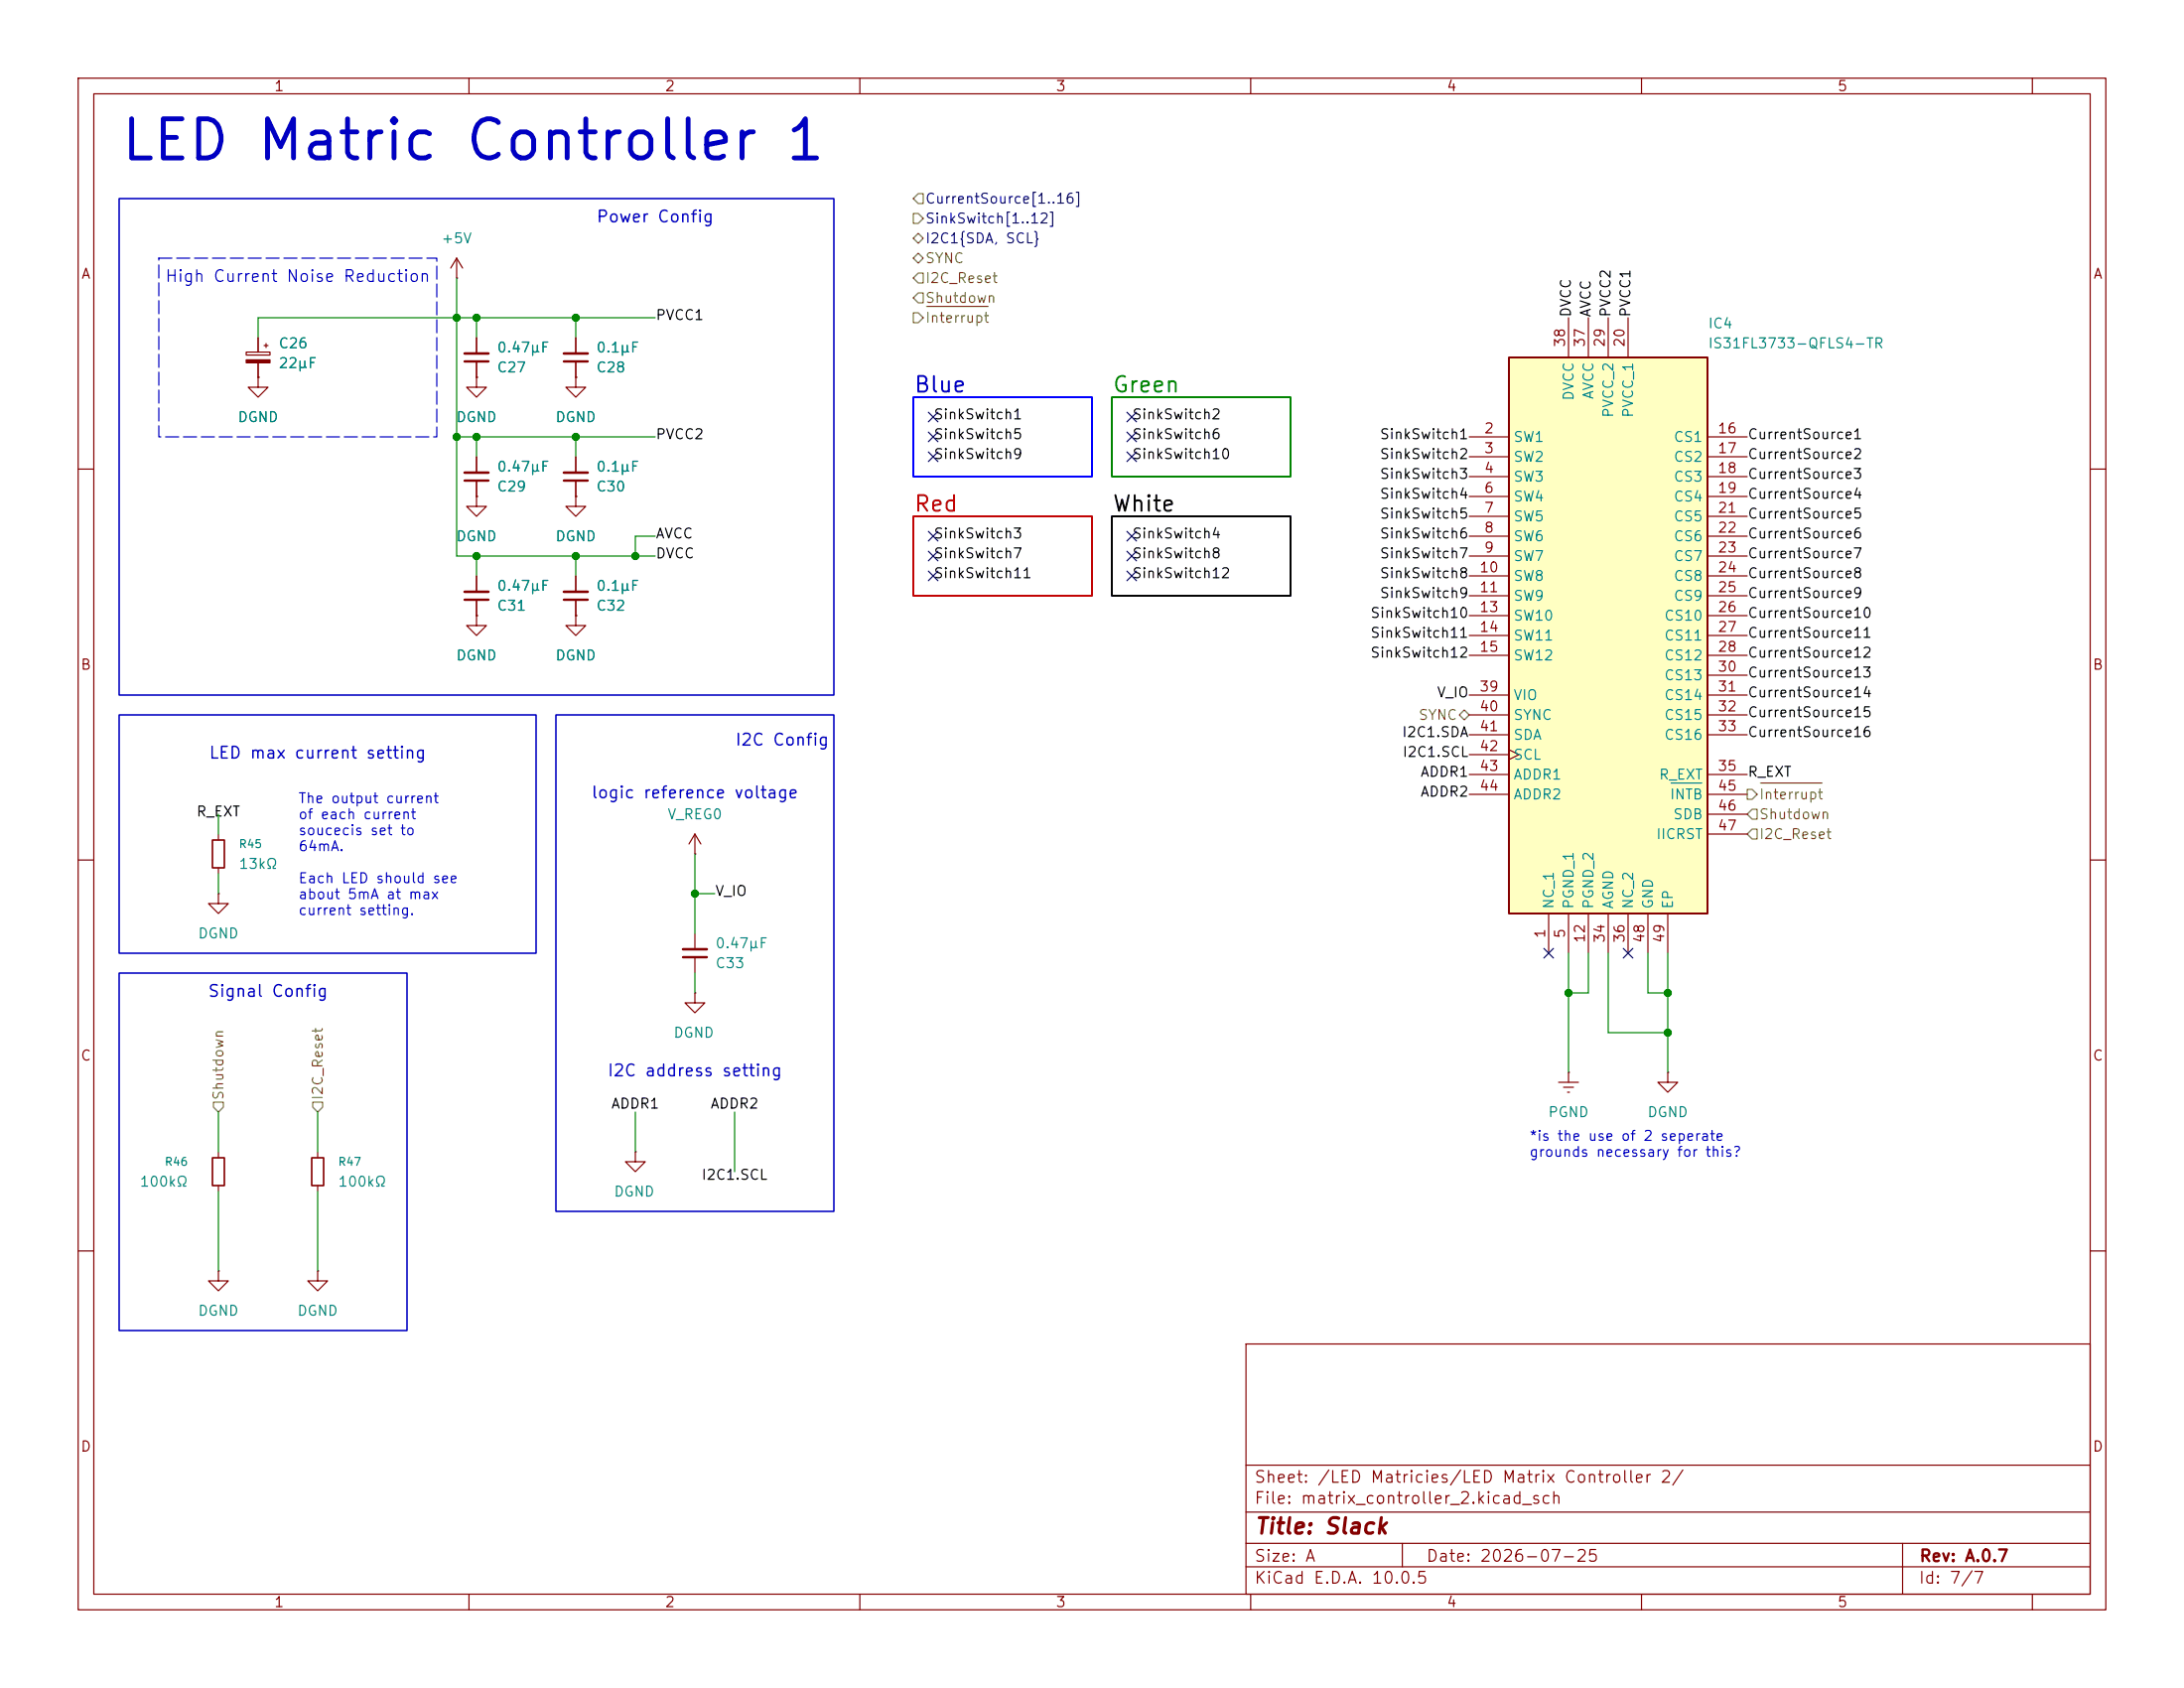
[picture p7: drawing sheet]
<svg xmlns="http://www.w3.org/2000/svg" width="279mm" height="216mm" viewBox="0 0 279 216" stroke-linecap="round" stroke-linejoin="round" font-family="sans-serif">
<g fill="none" stroke="#840000" stroke-width=".15">
<path d="M10 10h259.4v195.9h-259.4zM12 12h255.4v191.9h-255.4zM60 10v2M110 10v2M160 10v2M210 10v2M260 10v2M10 60h2M267.4 60h2M10 110h2M267.4 110h2M10 160h2"/>
<path d="M159.4 171.9h108v32h-108zM267.4 160h2M159.4 197.4h108M159.4 193.4h108M159.4 187.4h108M179.4 197.4v3M243.4 197.4v6.5M60 203.9v2M110 203.9v2M159.4 200.4h108M160 203.9v2M210 203.9v2"/>
<path d="M260 203.9v2"/>
</g>
<path d="M193 45.7h25.4v71.1h-25.4z" fill="#ffffc2"/>
<path d="M193 45.7h25.4v71.1h-25.4z" fill="none" stroke="#840000" stroke-width=".25"/>
<g fill="none" stroke="#840000" stroke-width=".15">
<path d="M58.4 35.6h.1M58.4 33l-.7 1.3M58.4 33l.8 1.3M58.4 33v2.6M31.5 45h3v.4h-3zM33 48.3v1.2h-1.3l1.3 1.3 1.3-1.3h-1.3M33 48.3h.1M33 43.2v1.8M33 46.4v1.9M33.8 44.2h.5M34 43.9v.6M61 48.3v1.2h1.2l-1.2 1.3-1.3-1.3h1.3"/>
<path d="M61 48.3h.1M61 43.2v2M61 46.2v2.1M61 58.4v2.1M73.7 48.3v1.2h1.2l-1.2 1.3-1.3-1.3h1.3M73.7 48.3h.1M73.7 43.2v2M73.7 46.2v2.1M73.7 58.4v2.1M188 55.9h5M188 58.4h5M200.7 40.6v5.1"/>
<path d="M203.2 40.6v5.1M205.7 40.6v5.1M208.3 40.6v5.1M218.4 55.9h5.1M218.4 58.4h5.1M61 63.5v1.3h1.2l-1.2 1.2-1.3-1.2h1.3M61 63.5h.1M61 78.7v1.3h1.2l-1.2 1.3-1.3-1.3h1.3M61 78.7h.1M61 61.5v2M61 73.7v2M61 76.7v2"/>
<path d="M73.7 63.5v1.3h1.2l-1.2 1.2-1.3-1.2h1.3M73.7 63.5h.1M73.7 78.7v1.3h1.2l-1.2 1.3-1.3-1.3h1.3M73.7 78.7h.1M73.7 61.5v2M73.7 73.7v2M73.7 76.7v2M188 61h5M188 63.5h5M188 66h5M188 68.6h5M188 71.1h5"/>
<path d="M188 73.7h5M188 76.2h5M188 78.7h5M218.4 61h5.1M218.4 63.5h5.1M218.4 66h5.1M218.4 68.6h5.1M218.4 71.1h5.1M218.4 73.7h5.1M218.4 76.2h5.1M218.4 78.7h5.1M188 81.3h5"/>
<path d="M188 83.8h5M188 88.9h5M188 91.4h5M188 94h5M188 99.1h5M188 96.5h5M193 95.9l1.3 .6-1.3 .7M218.4 81.3h5.1M218.4 83.8h5.1M218.4 86.4h5.1M218.4 88.9h5.1M218.4 91.4h5.1"/>
<path d="M218.4 94h5.1M218.4 99.1h5.1M27.9 114.3v1.3h1.3l-1.3 1.2-1.2-1.2h1.2M27.9 114.3h.1M27.9 106.7v.7M27.9 111v.8M88.9 109.2h.1M88.9 106.7l.8 1.3M88.9 106.7l-.8 1.3M88.9 106.7v2.5M88.9 119.4v2M188 101.6h5"/>
<path d="M198.1 116.8v5.1M200.7 116.8v5.1M203.2 116.8v5.1M205.7 116.8v5.1M208.3 116.8v5.1M210.8 116.8v5.1M213.4 116.8v5.1M218.4 101.6h5.1M218.4 104.1h5.1M218.4 106.7h5.1M88.9 127v1.3h1.3l-1.3 1.2-1.3-1.2h1.3M88.9 127h.1"/>
<path d="M88.9 122.4v2.1M199.4 138.4h2.5M200 139.1h1.3M200.5 139.7h.3M200.7 137.2h.1M200.7 137.2v1.2M213.4 137.2v1.2h1.2l-1.2 1.3-1.3-1.3h1.3M213.4 137.2h.1M27.9 147.3v.8M27.9 151.6v.8M40.6 147.3v.8M40.6 151.6v.8"/>
<path d="M81.3 147.3v1.3h1.2l-1.2 1.3-1.3-1.3h1.3M81.3 147.3h.1M27.9 162.6v1.2h1.3l-1.3 1.3-1.2-1.3h1.2M27.9 162.6h.1M40.6 162.6v1.2h1.3l-1.3 1.3-1.2-1.3h1.2M40.6 162.6h.1"/>
</g>
<path d="M213.8 100.2h3.9" fill="none" stroke="#008484" stroke-width=".15"/>
<path d="M59.4 46.2h3.1M72.1 46.2h3.1M59.4 61.5h3.1M59.4 76.7h3.1M72.1 61.5h3.1M72.1 76.7h3.1M87.4 122.4h3" fill="none" stroke="#840000" stroke-width=".3"/>
<path d="M59.4 45.2h3.1M72.1 45.2h3.1M59.4 60.5h3.1M59.4 75.7h3.1M72.1 60.5h3.1M72.1 75.7h3.1M87.4 121.4h3" fill="none" stroke="#840000" stroke-width=".33"/>
<path d="M31.5 46h3v.4h-3z" fill="#840000" stroke="#840000" stroke-width=".15"/>
<path d="M27.2 107.4h1.5v3.6h-1.5zM27.2 148.1h1.5v3.5h-1.5zM39.9 148.1h1.5v3.5h-1.5z" fill="none" stroke="#840000" stroke-width=".2"/>
<g fill="none" stroke="#848400" stroke-width=".15">
<path d="M116.8 27.3h.7l.6 .6-.6 .7h-.7zM116.8 30.5l.7-.7 .6 .7-.6 .6zM116.8 33l.7-.6 .6 .6-.6 .7zM117.5 34.9h.6v1.3h-.6l-.7-.6zM117.5 24.8h.6v1.2h-.6l-.7-.6zM117.5 37.5h.6v1.2h-.6l-.7-.6zM118.5 39.2h7.9M116.8 40h.7l.6 .6-.6 .7h-.7zM186.7 91.4l.6-.6 .7 .6-.7 .7zM223.5 101h.7l.6 .6-.6 .6h-.7zM224.2 103.5h.6v1.3h-.6l-.7-.7zM224.2 106h.6v1.3h-.6l-.7-.6z"/>
<path d="M225.2 100.2h7.9M27.3 141h1.3v.6l-.7 .6-.6-.6zM40 141h1.3v.6l-.7 .6-.6-.6z"/>
</g>
<g fill="none" stroke="#008400" stroke-width=".15">
<path d="M58.4 35.6v35.5h25.4M58.4 55.9h25.4M61 40.6v2.6M61 55.9v2.5M73.7 40.6v2.6M73.7 55.9v2.5M83.8 40.6h-50.8v2.6M61 71.1v2.6M73.7 71.1v2.6M83.8 68.6h-2.5v2.5M27.9 104.1v2.6M27.9 111.8v2.5"/>
<path d="M88.9 114.3h2.5M88.9 109.2v10.2M88.9 124.5v2.5M200.7 121.9v15.3M203.2 121.9v5.1h-2.5M205.7 121.9v10.2h7.7M210.8 121.9v5.1h2.6M213.4 121.9v15.3M27.9 142.2v5.1M27.9 152.4v10.2M40.6 142.2v5.1M40.6 152.4v10.2"/>
<path d="M81.3 142.2v5.1M94 142.2v7.7"/>
</g>
<g fill="none" stroke="#000084" stroke-width=".15">
<path d="M118.8 57.8l1.2 1.2M118.8 52.7l1.2 1.2M118.8 55.3l1.2 1.2M120 57.8l-1.2 1.2M120 52.7l-1.2 1.2M120 55.3l-1.2 1.2M144.2 52.7l1.2 1.2M144.2 57.8l1.2 1.2M144.2 55.3l1.2 1.2M145.4 52.7l-1.2 1.2M145.4 57.8l-1.2 1.2M145.4 55.3l-1.2 1.2"/>
<path d="M118.8 68l1.2 1.2M118.8 73.1l1.2 1.2M118.8 70.5l1.2 1.2M120 68l-1.2 1.2M120 73.1l-1.2 1.2M120 70.5l-1.2 1.2M144.2 70.5l1.2 1.2M144.2 68l1.2 1.2M144.2 73.1l1.2 1.2M145.4 70.5l-1.2 1.2M145.4 68l-1.2 1.2M145.4 73.1l-1.2 1.2"/>
<path d="M197.5 121.3l1.2 1.2M198.7 121.3l-1.2 1.2M207.7 121.3l1.2 1.2M208.9 121.3l-1.2 1.2"/>
</g>
<path d="M116.8 66h22.9v10.2h-22.9z" fill="none" stroke="#c20000" stroke-width=".25"/>
<path d="M15.2 25.4h91.5v63.5h-91.5zM15.2 91.4h53.4v30.5h-53.4zM71.1 91.4h35.6v63.5h-35.6zM15.2 124.5h36.9v45.7h-36.9z" fill="none" stroke="#0000c2" stroke-width=".2"/>
<path d="M142.2 66h22.9v10.2h-22.9z" fill="none" stroke="#000" stroke-width=".25"/>
<path d="M116.8 50.8h22.9v10.2h-22.9z" fill="none" stroke="#00f" stroke-width=".25"/>
<path d="M20.3 33h35.6v22.9h-35.6z" fill="none" stroke="#0000c2" stroke-width=".15" stroke-dasharray="1.7 .6"/>
<path d="M142.2 50.8h22.9v10.2h-22.9z" fill="none" stroke="#008400" stroke-width=".25"/>
<g fill="#008400" stroke="#008400" stroke-width=".13">
<circle cx="61" cy="71.1" r=".46"/>
<circle cx="73.7" cy="55.9" r=".46"/>
<circle cx="73.7" cy="71.1" r=".46"/>
<circle cx="58.4" cy="40.6" r=".46"/>
<circle cx="73.7" cy="40.6" r=".46"/>
<circle cx="61" cy="40.6" r=".46"/>
<circle cx="81.3" cy="71.1" r=".46"/>
<circle cx="61" cy="55.9" r=".46"/>
<circle cx="58.4" cy="55.9" r=".46"/>
<circle cx="213.4" cy="132.1" r=".46"/>
<circle cx="213.4" cy="127" r=".46"/>
<circle cx="200.7" cy="127" r=".46"/>
<circle cx="88.9" cy="114.3" r=".46"/>
</g>
<text font-size="5" fill="#0000c2" x="15.2" y="21.7">LED Matric Controller 1</text>
<text font-size="2" fill="#0000c2" x="116.8" y="50.7">Blue</text>
<text font-size="2" fill="#008400" x="142.2" y="50.7">Green</text>
<text font-size="2" fill="#c20000" x="116.8" y="65.9">Red</text>
<text font-size="2" x="142.2" y="65.9">White</text>
<text font-size="2" fill="#840000" x="160.4" y="196.7">Title: Slack</text>
<g font-size="1.5" fill="#0000c2">
<text x="76.2" y="28.8">Power Config</text>
<text x="21" y="36.4">High Current Noise Reduction</text>
<text x="94" y="95.7">I2C Config</text>
<text x="26.6" y="97.4">LED max current setting</text>
<text x="75.5" y="102.5">logic reference voltage</text>
<text x="26.5" y="127.9">Signal Config</text>
<text x="77.6" y="138">I2C address setting</text>
</g>
<g font-size="1.5" fill="#840000">
<text x="160.4" y="190">Sheet: /LED Matricies/LED Matrix Controller 2/</text>
<text x="160.4" y="192.7">File: matrix_controller_2.kicad_sch</text>
<text x="160.4" y="202.9">KiCad E.D.A. 10.0.5</text>
<text x="160.4" y="200.1">Size: A</text>
<text x="182.4" y="200.1">Date: 2026-07-25</text>
<text x="245.4" y="202.9">Id: 7/7</text>
<text x="245.4" y="200.1">Rev: A.0.7</text>
</g>
<g font-size="1.3" fill="#840000">
<text x="35" y="12">1</text>
<text x="85" y="12">2</text>
<text x="135" y="12">3</text>
<text x="185" y="12">4</text>
<text x="235" y="12">5</text>
<text x="10.3" y="36">A</text>
<text x="267.7" y="36">A</text>
<text x="200.5" y="44.5" transform="rotate(-90 200.5 44.5)">38</text>
<text x="203.1" y="44.5" transform="rotate(-90 203.1 44.5)">37</text>
<text x="205.6" y="44.5" transform="rotate(-90 205.6 44.5)">29</text>
<text x="208.1" y="44.5" transform="rotate(-90 208.1 44.5)">20</text>
<text x="189.8" y="55.7">2</text>
<text x="189.8" y="58.3">3</text>
<text x="219.6" y="55.7">16</text>
<text x="219.6" y="58.3">17</text>
<text x="189.8" y="60.8">4</text>
<text x="189.8" y="63.4">6</text>
<text x="189.8" y="65.9">7</text>
<text x="219.6" y="60.8">18</text>
<text x="219.6" y="63.4">19</text>
<text x="219.6" y="65.9">21</text>
<text x="189.8" y="68.4">8</text>
<text x="189.8" y="71">9</text>
<text x="219.6" y="68.4">22</text>
<text x="219.6" y="71">23</text>
<text x="189.2" y="73.5">10</text>
<text x="189.2" y="76.1">11</text>
<text x="219.6" y="73.5">24</text>
<text x="219.6" y="76.1">25</text>
<text x="189.2" y="78.6">13</text>
<text x="189.2" y="81.1">14</text>
<text x="189.2" y="83.7">15</text>
<text x="219.6" y="78.6">26</text>
<text x="219.6" y="81.1">27</text>
<text x="219.6" y="83.7">28</text>
<text x="10.2" y="86">B</text>
<text x="189.2" y="88.8">39</text>
<text x="219.6" y="86.2">30</text>
<text x="219.6" y="88.8">31</text>
<text x="267.6" y="86">B</text>
<text x="189.2" y="91.3">40</text>
<text x="189.2" y="93.8">41</text>
<text x="219.6" y="91.3">32</text>
<text x="219.6" y="93.8">33</text>
<text x="189.2" y="96.4">42</text>
<text x="189.2" y="98.9">43</text>
<text x="189.2" y="101.5">44</text>
<text x="219.6" y="98.9">35</text>
<text x="219.6" y="101.5">45</text>
<text x="219.6" y="104">46</text>
<text x="219.6" y="106.5">47</text>
<text x="198" y="120.1" transform="rotate(-90 198 120.1)">1</text>
<text x="200.5" y="120.1" transform="rotate(-90 200.5 120.1)">5</text>
<text x="203.1" y="120.7" transform="rotate(-90 203.1 120.7)">12</text>
<text x="205.6" y="120.7" transform="rotate(-90 205.6 120.7)">34</text>
<text x="208.1" y="120.7" transform="rotate(-90 208.1 120.7)">36</text>
<text x="210.7" y="120.7" transform="rotate(-90 210.7 120.7)">48</text>
<text x="213.2" y="120.7" transform="rotate(-90 213.2 120.7)">49</text>
<text x="10.2" y="136">C</text>
<text x="267.6" y="136">C</text>
<text x="10.2" y="186">D</text>
<text x="267.6" y="186">D</text>
<text x="35" y="205.9">1</text>
<text x="85" y="205.9">2</text>
<text x="135" y="205.9">3</text>
<text x="185" y="205.9">4</text>
<text x="235" y="205.9">5</text>
</g>
<g font-size="1.3" fill="#000084">
<text x="118.3" y="28.9">SinkSwitch[1..12]</text>
<text x="118.3" y="26.4">CurrentSource[1..16]</text>
<text x="118.3" y="31.4">I2C1{SDA, SCL}</text>
</g>
<g font-size="1.3" fill="#008484">
<text x="56.4" y="31.4">+5V</text>
<text x="35.5" y="44.9">C26</text>
<text x="35.5" y="47.4">22μF</text>
<text x="63.5" y="47.9">C27</text>
<text x="63.5" y="45.4">0.47μF</text>
<text x="76.2" y="47.9">C28</text>
<text x="76.2" y="45.4">0.1μF</text>
<text x="218.4" y="42.3">IC4</text>
<text x="218.4" y="44.9">IS31FL3733-QFLS4-TR</text>
<text x="201.6" y="51.4" transform="rotate(-90 201.6 51.4)">DVCC</text>
<text x="204.2" y="51.2" transform="rotate(-90 204.2 51.2)">AVCC</text>
<text x="206.7" y="53.5" transform="rotate(-90 206.7 53.5)">PVCC_2</text>
<text x="209.2" y="53.5" transform="rotate(-90 209.2 53.5)">PVCC_1</text>
<text x="30.3" y="54.3">DGND</text>
<text x="58.3" y="54.3">DGND</text>
<text x="71" y="54.3">DGND</text>
<text x="193.5" y="56.8">SW1</text>
<text x="193.5" y="59.4">SW2</text>
<text x="214" y="56.8">CS1</text>
<text x="214" y="59.4">CS2</text>
<text x="63.5" y="63.2">C29</text>
<text x="63.5" y="60.6">0.47μF</text>
<text x="76.2" y="63.2">C30</text>
<text x="76.2" y="60.6">0.1μF</text>
<text x="193.5" y="61.9">SW3</text>
<text x="193.5" y="64.5">SW4</text>
<text x="214" y="61.9">CS3</text>
<text x="214" y="64.5">CS4</text>
<text x="58.3" y="69.5">DGND</text>
<text x="71" y="69.5">DGND</text>
<text x="193.5" y="67">SW5</text>
<text x="193.5" y="69.5">SW6</text>
<text x="214" y="67">CS5</text>
<text x="214" y="69.5">CS6</text>
<text x="63.5" y="75.9">0.47μF</text>
<text x="76.2" y="75.9">0.1μF</text>
<text x="193.5" y="72.1">SW7</text>
<text x="193.5" y="74.6">SW8</text>
<text x="193.5" y="77.2">SW9</text>
<text x="214" y="72.1">CS7</text>
<text x="214" y="74.6">CS8</text>
<text x="214" y="77.2">CS9</text>
<text x="63.5" y="78.4">C31</text>
<text x="76.2" y="78.4">C32</text>
<text x="193.5" y="79.7">SW10</text>
<text x="193.5" y="82.2">SW11</text>
<text x="212.8" y="79.7">CS10</text>
<text x="212.8" y="82.2">CS11</text>
<text x="58.3" y="84.8">DGND</text>
<text x="71" y="84.8">DGND</text>
<text x="193.5" y="84.8">SW12</text>
<text x="193.5" y="89.9">VIO</text>
<text x="212.8" y="84.8">CS12</text>
<text x="212.8" y="87.3">CS13</text>
<text x="212.8" y="89.9">CS14</text>
<text x="193.5" y="92.4">SYNC</text>
<text x="193.5" y="94.9">SDA</text>
<text x="212.8" y="92.4">CS15</text>
<text x="212.8" y="94.9">CS16</text>
<text x="193.5" y="97.5">SCL</text>
<text x="193.5" y="100">ADDR1</text>
<text x="212.1" y="100">R_EXT</text>
<text x="85.3" y="105.1">V_REG0</text>
<text x="193.5" y="102.6">ADDR2</text>
<text x="211.8" y="107.6">IICRST</text>
<text x="213.5" y="102.6">INTB</text>
<text x="214" y="105.1">SDB</text>
<text x="30.5" y="111.5">13kΩ</text>
<text x="199.1" y="116.4" transform="rotate(-90 199.1 116.4)">NC_1</text>
<text x="201.6" y="116.4" transform="rotate(-90 201.6 116.4)">PGND_1</text>
<text x="204.2" y="116.4" transform="rotate(-90 204.2 116.4)">PGND_2</text>
<text x="206.7" y="116.4" transform="rotate(-90 206.7 116.4)">AGND</text>
<text x="209.2" y="116.4" transform="rotate(-90 209.2 116.4)">NC_2</text>
<text x="211.8" y="116.4" transform="rotate(-90 211.8 116.4)">GND</text>
<text x="214.3" y="116.4" transform="rotate(-90 214.3 116.4)">EP</text>
<text x="25.2" y="120.3">DGND</text>
<text x="91.4" y="124.1">C33</text>
<text x="91.4" y="121.6">0.47μF</text>
<text x="86.1" y="133">DGND</text>
<text x="198" y="143.2">PGND</text>
<text x="210.7" y="143.2">DGND</text>
<text x="17.8" y="152.1">100kΩ</text>
<text x="43.2" y="152.1">100kΩ</text>
<text x="78.4" y="153.4">DGND</text>
<text x="25.2" y="168.6">DGND</text>
<text x="37.9" y="168.6">DGND</text>
</g>
<g font-size="1.3" fill="#848400">
<text x="118.3" y="34">SYNC</text>
<text x="118.3" y="36.5">I2C_Reset</text>
<text x="118.3" y="39.1">Shutdown</text>
<text x="118.3" y="41.6">Interrupt</text>
<text x="181.4" y="92.4">SYNC</text>
<text x="225" y="102.6">Interrupt</text>
<text x="225" y="105.1">Shutdown</text>
<text x="225" y="107.6">I2C_Reset</text>
<text x="28.9" y="140.8" transform="rotate(-90 28.9 140.8)">Shutdown</text>
<text x="41.6" y="140.8" transform="rotate(-90 41.6 140.8)">I2C_Reset</text>
</g>
<g font-size="1.3">
<text x="83.8" y="41.3">PVCC1</text>
<text x="201.3" y="40.7" transform="rotate(-90 201.3 40.7)">DVCC</text>
<text x="203.8" y="40.7" transform="rotate(-90 203.8 40.7)">AVCC</text>
<text x="206.4" y="40.7" transform="rotate(-90 206.4 40.7)">PVCC2</text>
<text x="208.9" y="40.7" transform="rotate(-90 208.9 40.7)">PVCC1</text>
<text x="119.4" y="54">SinkSwitch1</text>
<text x="144.8" y="54">SinkSwitch2</text>
<text x="83.8" y="56.5">PVCC2</text>
<text x="119.4" y="59">SinkSwitch9</text>
<text x="119.4" y="56.5">SinkSwitch5</text>
<text x="144.8" y="56.5">SinkSwitch6</text>
<text x="144.8" y="59">SinkSwitch10</text>
<text x="176.4" y="56.5">SinkSwitch1</text>
<text x="176.4" y="59">SinkSwitch2</text>
<text x="223.5" y="59">CurrentSource2</text>
<text x="223.5" y="56.5">CurrentSource1</text>
<text x="176.4" y="64.1">SinkSwitch4</text>
<text x="176.4" y="61.6">SinkSwitch3</text>
<text x="223.5" y="64.1">CurrentSource4</text>
<text x="223.5" y="61.6">CurrentSource3</text>
<text x="83.8" y="69.2">AVCC</text>
<text x="83.8" y="71.7">DVCC</text>
<text x="119.4" y="71.7">SinkSwitch7</text>
<text x="119.4" y="69.2">SinkSwitch3</text>
<text x="144.8" y="69.2">SinkSwitch4</text>
<text x="144.8" y="71.7">SinkSwitch8</text>
<text x="176.4" y="66.7">SinkSwitch5</text>
<text x="176.4" y="69.2">SinkSwitch6</text>
<text x="176.4" y="71.7">SinkSwitch7</text>
<text x="223.5" y="69.2">CurrentSource6</text>
<text x="223.5" y="66.7">CurrentSource5</text>
<text x="223.5" y="71.7">CurrentSource7</text>
<text x="119.4" y="74.3">SinkSwitch11</text>
<text x="144.8" y="74.3">SinkSwitch12</text>
<text x="176.4" y="74.3">SinkSwitch8</text>
<text x="176.4" y="76.8">SinkSwitch9</text>
<text x="223.5" y="76.8">CurrentSource9</text>
<text x="223.5" y="74.3">CurrentSource8</text>
<text x="175.2" y="81.9">SinkSwitch11</text>
<text x="175.2" y="79.4">SinkSwitch10</text>
<text x="223.5" y="81.9">CurrentSource11</text>
<text x="223.5" y="79.4">CurrentSource10</text>
<text x="175.2" y="84.4">SinkSwitch12</text>
<text x="183.7" y="89.5">V_IO</text>
<text x="223.5" y="84.4">CurrentSource12</text>
<text x="223.5" y="89.5">CurrentSource14</text>
<text x="223.5" y="87">CurrentSource13</text>
<text x="179.3" y="94.6">I2C1.SDA</text>
<text x="223.5" y="92.1">CurrentSource15</text>
<text x="223.5" y="94.6">CurrentSource16</text>
<text x="179.3" y="97.1">I2C1.SCL</text>
<text x="181.6" y="99.7">ADDR1</text>
<text x="223.5" y="99.7">R_EXT</text>
<text x="25" y="104.8">R_EXT</text>
<text x="181.6" y="102.2">ADDR2</text>
<text x="91.4" y="114.9">V_IO</text>
<text x="78.1" y="142.1">ADDR1</text>
<text x="90.8" y="142.1">ADDR2</text>
<text x="89.6" y="151.2">I2C1.SCL</text>
</g>
<g font-size="1.3" fill="#0000c2">
<text x="38.1" y="103.1">The output current</text>
<text x="38.1" y="105.1">of each current</text>
<text x="38.1" y="107.1">soucecis set to</text>
<text x="38.1" y="109.2">64mA.</text>
<text x="38.1" y="113.3">Each LED should see</text>
<text x="38.1" y="115.3">about 5mA at max</text>
<text x="38.1" y="117.4">current setting.</text>
<text x="195.6" y="146.2">*is the use of 2 seperate</text>
<text x="195.6" y="148.3">grounds necessary for this?</text>
</g>
<g font-size="1" fill="#008484">
<text x="30.5" y="108.7">R45</text>
<text x="21" y="149.4">R46</text>
<text x="43.2" y="149.4">R47</text>
</g>
</svg>
